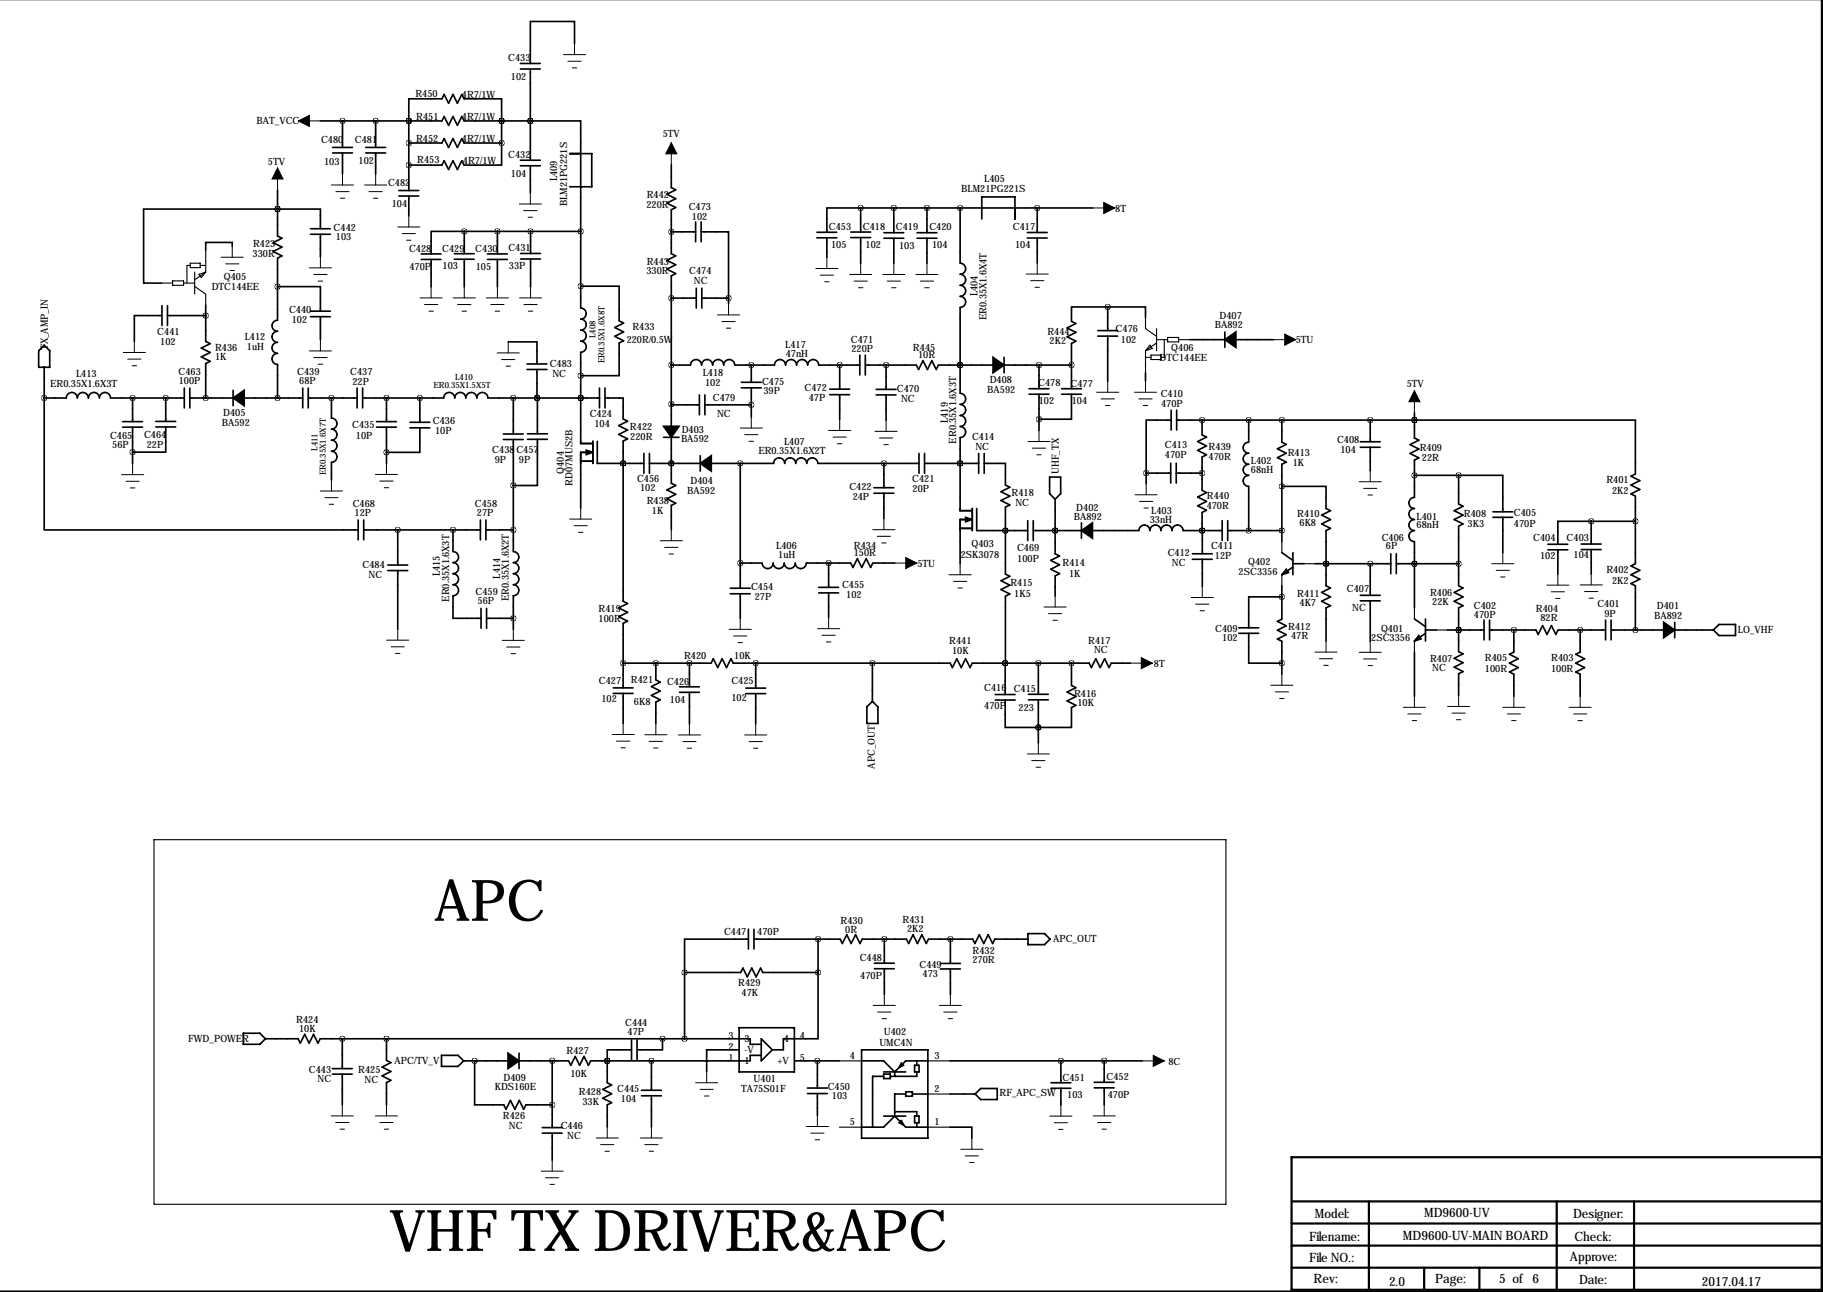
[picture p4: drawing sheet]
<svg xmlns="http://www.w3.org/2000/svg" width="419mm" height="297mm" viewBox="0 0 419 297" stroke-linecap="round" stroke-linejoin="round" font-family="sans-serif">
<path d="M418.8 0v296.9h-418.9M297.2 276.2h121.6M314.7 276.2v20.3M357.9 276.2v20.3M375.7 276.2v20.3M418.8 266.1h-121.9v30.4h121.9M296.9 281.3h121.9M296.9 286.4h121.9M296.9 291.5h121.9M327.4 291.5v5M340.1 291.5v5" fill="none" stroke="#000" stroke-width=".51"/>
<g fill="none" stroke="#000" stroke-width=".25">
<path d="M47.3 57.5v5M37.1 65.1h2.6M39.7 64.6h2.5v1h-2.5zM42.2 65.1h2.6M43.7 61h-.7v4.1M43.7 60.5h2.3v1h-2.3zM44.8 65.8l2.5 1.8v2.6M44.8 62.5v5.1M45.8 63.1l1.5-.6-1 1.3zM46 61h1.3M47.3 62.5l-2.5 1.8M263.3 73v2.6l2.6 1.7"/>
<path d="M264.4 79.4l.5 .7-1.6 .5zM265.9 78.9l-2.6 1.7M265.9 78.1h2.5M265.9 75.6v5M267.7 78.1v4.1h-.8M268.4 77.6h2.6v1h-2.6zM271 78.1h2.5M263.3 80.6v5.1M263.3 82.2h1.3M264.6 81.6h2.3v1.1h-2.3zM294.7 124.5v2.6M294.7 132.1v2.6"/>
<path d="M299.8 129.6h2.5M325.2 139.8v2.5M325.2 147.4v2.5M330.3 144.8h2.5M35.4 193.1h246.4v83.8h-246.4zM193 259.1h5.1M193 243.9h5.1M213.3 259.1h5.1M213.3 251.5h5.1M213.3 243.9h5.1"/>
</g>
<g fill="none" stroke="#000" stroke-width=".38">
<path d="M119.6 15.9h4.6M119.6 14.6h4.6M121.9 15.9v11.9M132.1 10v-5.1h-10.2v9.7M73.7 27.8h27.9l.5-1 1 2 1-2 1.1 2 1-2 .5 1h15.2M76.5 33.9h4.5M76.5 35.2h4.5M78.7 27.8v6.1M78.7 35.2v4.8M84.1 33.9h4.5M84.1 35.2h4.5M86.4 27.8v6.1"/>
<path d="M86.4 35.2v4.8M94 27.8v-5.1h7.6l.5-1 1 2 1-2 1.1 2 1-2 .5 1h8.6v5.1M94 27.8h.1M94 32.9h7.6l.5-1 1 2 1-2 1.1 2 1-2 .5 1h8.6M94 27.8v16M115.3 32.9v5.1h-8.6l-.5-1.1-1 2.1-1.1-2.1-1 2.1-1-2.1-.5 1.1h-7.6M115.3 27.8h.1M115.3 27.8v5.1M119.6 38.1h4.6M119.6 36.8h4.6M121.9 27.8h11.6v43a1.27 1.27 0 0 1 1.3 1.3 1.27 1.27 0 0 1-1.3 1.3 1.27 1.27 0 0 1 1.3 1.2 1.27 1.27 0 0 1-1.3 1.3 1.27 1.27 0 0 1 1.3 1.3 1.27 1.27 0 0 1-1.3 1.2 1.27 1.27 0 0 1 1.3 1.3 1.27 1.27 0 0 1-1.3 1.3v21h2.8M121.9 27.8v9"/>
<path d="M121.9 27.8h.1M121.9 38.1v6.3M131 35.3h5v7.6h-5M154.3 37.9v5.2l1 .5-2 1.1 2 1-2 1 2 1-1 .5v10.1l1 .5-2 1.1 2 1-2 1 2 1-1 .5v34.6M53.4 56.6v-.9h-6.1v1.8M63.8 43.7v10.6l1 .5-2 1 2 1-2 1 2 1-1 .5v14.3a1.27 1.27 0 0 0-1.3 1.3 1.27 1.27 0 0 0 1.3 1.3 1.27 1.27 0 0 0-1.3 1.2 1.27 1.27 0 0 0 1.3 1.3 1.27 1.27 0 0 0-1.3 1.3 1.27 1.27 0 0 0 1.3 1.2 1.27 1.27 0 0 0-1.3 1.3 1.27 1.27 0 0 0 1.3 1.3v7.7M63.8 48.1h9.9v4.5M63.8 48.1h.1M63.8 48.1h-30.8v17h4.1M71.4 53.9h4.5M71.4 52.6h4.5M73.7 53.9v5.1"/>
<path d="M91.7 43.8h4.6M91.7 45.1h4.6M94 45.1v4.5M96.8 59.7h4.6M96.8 58.4h4.6M99.1 59.7v6.2M104.4 59.6h4.6M104.4 58.3h4.6M106.7 53.2h-7.6v5.2M106.7 53.2v5.1M106.7 59.6v6.3M106.7 53.2h15.3"/>
<path d="M112.1 59.7h4.5M112.1 58.4h4.5M114.4 53.2v5.2M114.4 59.7v6.2M119.7 59.5h4.6M119.7 58.3h4.6M122 53.2h11.5M122 53.2v5.1M122 59.5v6.4M133.5 42.9h.1M154.3 53.3h5.6M159.9 51v4.6"/>
<path d="M161.2 53.3h6.3v15.2M161.2 51v4.6M187.8 54.7h4.6M187.8 53.4h4.6M190.1 54.7v4.5M195.6 54.6h4.6M195.6 53.4h4.6M197.9 47.8h-7.8v5.6M197.9 47.8h53.3M197.9 47.8v5.6M197.9 54.6v6M203.2 54.8h4.6"/>
<path d="M203.2 53.5h4.6M205.5 47.8v5.7M205.5 54.8v5.8M210.8 54.8h4.6M210.8 53.5h4.6M213.1 47.8v5.7M213.1 54.8v5.8M220.7 47.8v12.7a1.27 1.27 0 0 1 1.3 1.3 1.27 1.27 0 0 1-1.3 1.3 1.27 1.27 0 0 1 1.3 1.2 1.27 1.27 0 0 1-1.3 1.3 1.27 1.27 0 0 1 1.3 1.3 1.27 1.27 0 0 1-1.3 1.2 1.27 1.27 0 0 1 1.3 1.3 1.27 1.27 0 0 1-1.3 1.3v19.7a1.27 1.27 0 0 1 1.3 1.3 1.27 1.27 0 0 1-1.3 1.3 1.27 1.27 0 0 1 1.3 1.2 1.27 1.27 0 0 1-1.3 1.3 1.27 1.27 0 0 1 1.3 1.3 1.27 1.27 0 0 1-1.3 1.3 1.27 1.27 0 0 1 1.3 1.2 1.27 1.27 0 0 1-1.3 1.3v16.8h2.8M225.7 47.8h.1M225.7 50.4v-5.1h7.6v5.1M236.2 54.7h4.5M236.2 53.5h4.5"/>
<path d="M238.5 47.8v5.7M238.5 54.7v5.8M37.2 72.6h-6.3v5.9M37.2 70.3v4.5M38.5 72.6h8.8M38.5 70.3v4.5M47.3 70.2v8.3l1 .5-2 1 2 1-2 1.1 2 1-1 .5v7.9M63.8 65.9h9.9v5.6M71.4 72.8h4.5M71.4 71.5h4.5M73.7 72.8v5.3M116.8 78.6h6.6v5.1"/>
<path d="M133.5 65.8h8.8v8l1.1 .5-2.1 1 2.1 1-2.1 1 2.1 1-1.1 .6v7.5h-8.8M154.3 68.5h5.8M160.1 66.3v4.5M161.3 68.5h6.2M161.3 66.3v4.5M167.5 68.5v1.4M252.4 77.3h4.5M252.4 76h4.5M254.7 70.6h-8.4v3.3l1 .5-2 1 2 1-2 1 2 1-1 .6v10.4M254.7 70.6h8.6v2.4M254.7 70.6v5.4M254.7 77.3v10.3"/>
<path d="M273.5 78.1h8.1M281.6 76.3v3.6M284.1 78.1h8.7M8.9 80.6l1.3-1.2 1.2 1.2v3.8h-2.5zM10.2 91.5h5a1.27 1.27 0 0 1 1.3-1.3 1.27 1.27 0 0 1 1.3 1.3 1.27 1.27 0 0 1 1.3-1.3 1.27 1.27 0 0 1 1.2 1.3 1.27 1.27 0 0 1 1.3-1.3 1.27 1.27 0 0 1 1.3 1.3 1.27 1.27 0 0 1 1.2-1.3 1.27 1.27 0 0 1 1.3 1.3h17M10.2 91.5v30.3h72.1M10.2 84.4v7.1M28.2 98.2h4.6M28.2 96.9h4.6M30.5 91.5v5.4M30.5 98.2v8.4M35.8 98.2h4.6"/>
<path d="M35.8 96.9h4.6M38.1 91.5v5.4M38.1 98.2v5.7h-7.6M42.4 89.2v4.6M43.6 91.5h3.7M43.6 89.2v4.6M47.3 91.5h6.3M53.6 89.7v3.6M56.1 91.5h13.5M69.6 89.2v4.6M70.9 91.5h11.2M70.9 89.2v4.6"/>
<path d="M76.2 91.5v4.6a1.27 1.27 0 0 1 1.3 1.3 1.27 1.27 0 0 1-1.3 1.3 1.27 1.27 0 0 1 1.3 1.2 1.27 1.27 0 0 1-1.3 1.3 1.27 1.27 0 0 1 1.3 1.3 1.27 1.27 0 0 1-1.3 1.2 1.27 1.27 0 0 1 1.3 1.3 1.27 1.27 0 0 1-1.3 1.3v4M82.1 89.2v4.6M83.4 91.5h18.6a1.27 1.27 0 0 1 1.3-1.3 1.27 1.27 0 0 1 1.2 1.3 1.27 1.27 0 0 1 1.3-1.3 1.27 1.27 0 0 1 1.3 1.3 1.27 1.27 0 0 1 1.3-1.3 1.27 1.27 0 0 1 1.2 1.3 1.27 1.27 0 0 1 1.3-1.3 1.27 1.27 0 0 1 1.3 1.3h25.6M83.4 89.2v4.6M86.6 98.2h4.5M86.6 96.9h4.5M88.8 91.5v5.4M88.8 98.2v8.3M94.2 98.4h4.6M94.2 97.1h4.6M96.5 98.4v5.6h-7.7M96.5 91.5v5.6"/>
<path d="M115.7 99.8h4.6M118 91.5v8.3M121.2 84.9h4.5M121.2 83.7h4.5M121.3 99.7h4.5M123.4 84.9v6.6M123.5 91.5v8.2M133.5 91.5h.1M137.8 89.2v4.6M139.1 91.5h4.2v4.8l1 .5-2.1 1.1 2.1 1-2.1 1 2.1 1-1 .5v36.8l1 .5-2.1 1.1 2.1 1-2.1 1 2.1 1-1 .5v14.9M139.1 89.2v4.6M154.3 83.9h4.4a1.27 1.27 0 0 1 1.3-1.2 1.27 1.27 0 0 1 1.3 1.2 1.27 1.27 0 0 1 1.3-1.2 1.27 1.27 0 0 1 1.2 1.2 1.27 1.27 0 0 1 1.3-1.2 1.27 1.27 0 0 1 1.3 1.2 1.27 1.27 0 0 1 1.2-1.2 1.27 1.27 0 0 1 1.3 1.2h9.2a1.27 1.27 0 0 1 1.2-1.2 1.27 1.27 0 0 1 1.3 1.2 1.27 1.27 0 0 1 1.3-1.2 1.27 1.27 0 0 1 1.2 1.2 1.27 1.27 0 0 1 1.3-1.2 1.27 1.27 0 0 1 1.3 1.2 1.27 1.27 0 0 1 1.2-1.2 1.27 1.27 0 0 1 1.3 1.2h9.5"/>
<path d="M154.3 92.9h.1M154.3 92.9v.2h6.5M160.8 90.8v4.6M162.1 93.1h10.6M162.1 90.8v4.6M170.4 89.2h4.6M170.4 87.9h4.6M172.7 89.2v3.9M172.7 83.9v4M172.7 93.1v2.8M190.8 90.7h4.5M190.8 89.5h4.5"/>
<path d="M193 83.9v5.6M193 90.7v5.7M197.7 81.6v4.6M198.9 83.9h11.8l.5 1 1-2 1 2 1-2 1 2 .5-1h5M198.9 81.6v4.6M201.4 90.8h4.6M201.4 89.5h4.6M203.7 83.9v5.6M203.7 90.8v5.8M220.7 83.9h.1M220.7 83.9h7.6M230.8 83.9h15.5"/>
<path d="M230.8 82.2v3.5M236.6 90.6h4.5M236.6 89.4h4.5M238.9 83.9v5.5M238.9 90.6v8.4M244 90.6h4.6M244 89.4h4.6M246.3 90.6v5.8h-7.4M263.3 85.7v1.9M269.2 96.6h-5.7v12.2M269.2 94.3v4.6M270.5 96.6h54.7"/>
<path d="M270.5 94.3v4.6M276.4 96.6v3.4l1 .5-2.1 1 2.1 1-2.1 1 2.1 1.1-1 .5v7.6l1 .5-2.1 1.1 2.1 1-2.1 1 2.1 1-1 .5v9.5M287.1 96.6v5.1a1.27 1.27 0 0 0-1.3 1.2 1.27 1.27 0 0 0 1.3 1.3 1.27 1.27 0 0 0-1.3 1.3 1.27 1.27 0 0 0 1.3 1.2 1.27 1.27 0 0 0-1.3 1.3 1.27 1.27 0 0 0 1.3 1.3 1.27 1.27 0 0 0-1.3 1.3 1.27 1.27 0 0 0 1.3 1.2v10.2M294.7 96.6v5.1l1 .5-2 1 2 1-2 1 2 1-1 .5v17.8M315 96.6v5M325.2 94.9v5.8l1 .5-2 1 2 1-2 1.1 2 1-1 .5v8.6a1.27 1.27 0 0 0-1.3 1.2 1.27 1.27 0 0 0 1.3 1.3 1.27 1.27 0 0 0-1.3 1.3 1.27 1.27 0 0 0 1.3 1.2 1.27 1.27 0 0 0-1.3 1.3 1.27 1.27 0 0 0 1.3 1.3 1.27 1.27 0 0 0-1.3 1.3 1.27 1.27 0 0 0 1.3 1.2v15.3M325.2 96.6h.1M325.2 96.6h50.8v12.4l-1 .5 2 1-2 1 2 1-2 1 1 .6v15.5l-1 .5 2 1-2 1 2 1.1-2 1 1 .5v10.1M82.3 119.5v4.6M83.6 119.5v4.6M110.4 119.5v4.6M111.7 119.5v4.6"/>
<path d="M115.7 101.1h4.6M118 101.1v25.7a1.27 1.27 0 0 1 1.3 1.3 1.27 1.27 0 0 1-1.3 1.2 1.27 1.27 0 0 1 1.3 1.3 1.27 1.27 0 0 1-1.3 1.3 1.27 1.27 0 0 1 1.3 1.3 1.27 1.27 0 0 1-1.3 1.2 1.27 1.27 0 0 1 1.3 1.3 1.27 1.27 0 0 1-1.3 1.3v7.7M121.3 101h4.5M123.5 101v10.6h-5.5M133.5 106h2.8M135 104h-1.5v12.8M136.3 101.5v5M137.3 101.5v5h10.7M143.3 106.5h.1M148 104.3v4.5M149.3 106.5h11.7M149.3 104.3v4.5"/>
<path d="M152.6 100.5h3.5M154.3 106.5h.1M154.3 100.5v10.6l1 .5-2 1 2 1.1-2 1 2 1-1 .5v5.6M161 104.8v3.5M163.5 106.5h14.4a1.27 1.27 0 0 1 1.2-1.2 1.27 1.27 0 0 1 1.3 1.2 1.27 1.27 0 0 1 1.3-1.2 1.27 1.27 0 0 1 1.2 1.2 1.27 1.27 0 0 1 1.3-1.2 1.27 1.27 0 0 1 1.3 1.2 1.27 1.27 0 0 1 1.2-1.2 1.27 1.27 0 0 1 1.3 1.2h23.3M170.2 106.5v28.7M200.9 113.4h4.6M200.9 112.1h4.6M203.2 106.5v5.6M203.2 113.4v5.8M211.3 104.3v4.5M212.5 106.5h12.5"/>
<path d="M212.5 104.3v4.5M220.7 106.5h.1M222.2 119.4h-1.5v10.2M223.5 116.9v5.1M224.5 116.9v5.1h11.8M225 104.3v4.5M226.3 106.5h4.8v5l1.1 .5-2.1 1 2.1 1.1-2.1 1 2.1 1-1.1 .5v15.4l1.1 .5-2.1 1 2.1 1-2.1 1 2.1 1.1-1.1 .5v15.4M226.3 104.3v4.5M236.3 119.7v4.6M237.5 119.7v4.6M241.3 109.7h2.5v3.8l-1.2 1.3-1.3-1.3zM242.6 114.8v7.2"/>
<path d="M263.5 108.8h5.6M263.5 108.8v2.4M269.1 106.5v4.6M270.4 108.8h6M270.4 106.5v4.6M281 119.7v4.6M282.2 119.7v4.6M294.7 111.8h10.2v5.1l1 .5-2.1 1 2.1 1-2.1 1.1 2.1 1-1 .5v12.7l1 .5-2.1 1 2.1 1-2.1 1 2.1 1.1-1 .5v7.6M312.7 102.8h4.6M312.7 101.6h4.6M315 102.8v5.4M325.2 109.3h10.1"/>
<path d="M335.3 109.3h10.2v8.4M335.3 109.3v6.6l1 .5-2 1 2 1-2 1 2 1.1-1 .5v13.7l1 .5-2 1 2 1-2 1 2 1.1-1 .5v10l1 .5-2 1 2 1.1-2 1 2 1-1 .5v5M343.2 117.7h4.6M343.2 118.9h4.6M345.5 118.9v8.2M365.8 119.8h-7.7v5.3M365.8 119.8v5.3M365.8 119.8h10.2M83.6 121.8h26.8M89.2 131.2h4.5M89.2 129.9h4.5M91.4 121.8v8.1"/>
<path d="M91.4 131.2v13.4M104.1 121.8v5a1.27 1.27 0 0 1 1.3 1.3 1.27 1.27 0 0 1-1.3 1.2 1.27 1.27 0 0 1 1.3 1.3 1.27 1.27 0 0 1-1.3 1.3 1.27 1.27 0 0 1 1.3 1.3 1.27 1.27 0 0 1-1.3 1.2 1.27 1.27 0 0 1 1.3 1.3 1.27 1.27 0 0 1-1.3 1.3v5.1h6.5M110.6 139.9v4.5M111.7 121.8h6.3M111.9 139.9v4.5M167.9 136.5h4.6M167.9 135.2h4.6M170.2 129.4h5a1.27 1.27 0 0 0 1.3 1.3 1.27 1.27 0 0 0 1.2-1.3 1.27 1.27 0 0 0 1.3 1.3 1.27 1.27 0 0 0 1.3-1.3 1.27 1.27 0 0 0 1.3 1.3 1.27 1.27 0 0 0 1.2-1.3 1.27 1.27 0 0 0 1.3 1.3 1.27 1.27 0 0 0 1.3-1.3h10.2l.5 1.1 1-2.1 1 2.1 1-2.1 1.1 2.1 .5-1.1h5M170.2 136.5v5.6M188.2 136.3h4.6M188.2 135h4.6M190.5 129.4v5.6"/>
<path d="M190.5 136.3v5.7M220.7 121.5h2.8M231.1 122h.1M237.5 122h11.1M242.6 122v5.3l1 .5-2 1 2 1.1-2 1 2 1-1 .5v4.6M242.6 122h.1M248.6 120.2v3.6M251.2 122h10.6a1.27 1.27 0 0 1 1.3-1.3 1.27 1.27 0 0 1 1.3 1.3 1.27 1.27 0 0 1 1.2-1.3 1.27 1.27 0 0 1 1.3 1.3 1.27 1.27 0 0 1 1.3-1.3 1.27 1.27 0 0 1 1.2 1.3 1.27 1.27 0 0 1 1.3-1.3 1.27 1.27 0 0 1 1.3 1.3h9M274.1 128.6h4.6M274.1 127.3h4.6M276.4 128.6v6.2M282.2 122h12.5"/>
<path d="M294.7 137.2h-7.6v7.1M294.7 134.7v7.7l-1 .5 2 1-2 1 2 1-2 1 1 .5v7.6M294.7 127.1l2.5 1.7M297.2 129.6h2.6M297.2 127.1v5M297.2 130.4l-2.5 1.7M302.3 129.6h17.4M304.9 129.6h.1M312.7 136.9h4.6M312.7 138.1h4.6M315 129.6v7.3M315 138.1v9.3"/>
<path d="M319.7 127.3v4.6M321 129.6h14.3M321 127.3v4.6M325.2 129.6h.1M355.9 125.1h4.5M355.9 126.4h4.5M358.1 126.4v5.6M363.5 125.1h4.6M363.5 126.4h4.6M365.8 126.4v5.5M111.9 142.1h6.1M141 159.4h4.5"/>
<path d="M141 158.2h4.5M143.3 152.5h20.2l.5-1.1 1 2.1 1-2.1 1 2.1 1-2.1 .6 1.1h49.8l.5 1 1.1-2.1 1 2.1 1-2.1 1 2.1 .5-1h26.9l.5 1 1-2.1 1 2.1 1-2.1 1.1 2.1 .5-1h4.3M143.3 159.4v6.9M150.8 152.5v3.8l1 .5-2 1 2 1.1-2 1 2 1-1 .5v5M156.2 159.2h4.6M156.2 157.9h4.6M158.5 152.5v5.4M158.5 159.2v7.2M171.4 159.5h4.6M171.4 158.2h4.6M173.7 152.5v5.7M173.7 159.5v6.9"/>
<path d="M200.6 152.5v8.8M228.8 159.7h4.6M231.1 152.5h.1M231.1 152.5v7.2M236.4 159.6h4.6M238.7 152.5v7.1M246.3 152.5v5.1l1 .5-2 1 2 1-2 1 2 1.1-1 .5v4.5h-7.6M284.8 145.6h4.6M284.8 144.3h4.6M287.1 145.6v6.9h7.6M325.2 142.3l2.5 1.8M325.2 149.9v10.2"/>
<path d="M327.7 144.8h2.6M327.7 142.3v5.1M327.7 145.6l-2.5 1.8M332.8 144.8h8.4M335.3 144.8h.1M341.2 142.6v4.5M342.4 144.8h10.7l.5 1.1 1-2.1 1 2.1 1.1-2.1 1 2.1 .5-1.1h10.9M342.4 142.6v4.5M348 144.8v5.1l-1 .5 2 1-2 1.1 2 1-2 1 1 .5v5.1M363.3 144.8v5.1l-1 .5 2 1-2 1.1 2 1-2 1 1 .5v5.1M369.1 142.6v4.5M370.4 144.8h12.1"/>
<path d="M370.4 142.6v4.5M385 144.8h8.9M385 143.1v3.5M393.9 144.8l1.3-1.2h3.8v2.5h-3.8zM199.3 162.5l1.3-1.2 1.2 1.2v3.8h-2.5zM228.8 160.9h4.6M231.1 160.9v6.3h7.6M236.4 160.9h4.6M238.7 167.2h.1M238.7 160.9v9.9M172.1 215.9h-14.7v7.7M172.1 213.6v4.6"/>
<path d="M173.3 215.9h19.8l.5 1 1.1-2 1 2 1-2 1 2 .5-1h10.2l.5 1 1-2 1 2 1-2 1.1 2 .5-1h10.1l.5 1 1-2 1.1 2 1-2 1 2 .5-1h7.6M173.3 213.6v4.6M188.1 215.9v7.7M203.3 215.9v5.5M218.5 215.9v5.6M236.3 214.6h3.8l1.3 1.3-1.3 1.3h-3.8zM55.9 237.6h3.8l1.3 1.2-1.3 1.3h-3.8zM61 238.8h7.5l.5 1 1.1-2 1 2 1-2 1 2 .5-1h98.9v1.3h2.5M78.7 238.8v6.9M88.8 238.8v5l1.1 .5-2.1 1 2.1 1-2.1 1.1 2.1 1-1.1 .5v5.1M145.2 239.1v4.5M146.5 239.1v4.5"/>
<path d="M152.3 238.8v2.6h-5.8M157.4 223.6h12.9l.5-1 1 2 1-2 1 2 1.1-2 .5 1h12.7M157.4 223.6v15.2M169.9 236.3h12.7v10.1h-12.7zM175 238.8l2.5 2.6-2.5 2.5zM188.1 223.6v15.2h-8v2.6h-2.6M201 222.7h4.6M201 221.4h4.6M203.3 222.7v5.9M216.2 222.8h4.6M216.2 221.5h4.6M218.5 222.8v5.8"/>
<path d="M76.4 247h4.6M76.4 245.7h4.6M78.7 247v7M101.5 242.6h3.8l1.3 1.3-1.3 1.3h-3.8zM106.6 243.9h10.2M109.1 243.9h.1M109.1 243.9v10.1h6.7l.5 1 1-2 1.1 2 1-2 1 2 .5-1h6M119.3 242.1v3.6M124.7 259.2h4.5M126.9 243.9v15.3M139.6 243.9h.1M139.6 243.9v5l1 .5-2 1.1 2 1-2 1 2 1-1 .5v5.1"/>
<path d="M145.2 241.4h-5.6v2.5M147.5 251.9h4.5M147.5 250.7h4.5M149.8 243.9v6.8M149.8 251.9v7.2M169.9 241.4h-7.4v5M175 242.6h-2.5v1.3h-36.7l-.5 1-1-2-1.1 2-1-2-1 2-.5-1h-11.4M182.6 243.9h10.4M185.6 251.4h4.6M185.6 250.2h4.6M187.9 243.9v6.3M187.9 251.4v5"/>
<path d="M198.1 241.4h15.2v20.3h-15.2zM198.1 243.9h5l2.6 2.5M203.1 247h1.6v1h-1.6zM203.1 256.6h5.1M203.1 247.5h-2.5v11.6M203.1 246.4h5.1M205.7 256.6l2.5 2.5h5.1M205.7 256.6l-2.6 2.5h-5M205.7 255.6h5.1v1M205.7 246.4v1.1M207.2 257.6l.5 1-1-.5zM207.2 244.4l.5 .5-1 .5z"/>
<path d="M208.2 251h1.6v1h-1.6zM208.2 251.5h-2.5v5.1M209.8 251.5h3.5M210.3 256.6h1v1.5h-1zM210.3 244.9h1v1.5h-1zM210.8 243.9v1M210.8 246.4v1.1h-6.1M210.8 258.1v1M213.3 243.9h-5.1l-2.5 2.5M218.4 259.1h5v2.6M218.4 251.5h5.8M218.4 243.9h44.2"/>
<path d="M224.2 251.5l1.3-1.2h3.8v2.5h-3.8zM241.6 250.2h4.6M241.6 248.9h4.6M243.9 243.9v5M243.9 250.2v3.9M251.6 250.1h4.5M251.6 248.8h4.5M253.8 243.9v4.9M253.8 250.1v3.9M124.7 260.5h4.5M126.9 260.5v6.2"/>
</g>
<path d="M281.6 78.1l2.5-1.8v3.6zM53.6 91.5l2.5-1.8v3.6zM228.3 82.2l2.5 1.7-2.5 1.8zM134.8 103.5l1.5 .5-1.5 .5zM152.6 98h3.5l-1.8 2.5zM161 106.5l2.5-1.7v3.5zM222 118.9l1.5 .5-1.5 .6zM248.6 122l2.6-1.8v3.6zM295.7 130.9l.5 .7-1.5 .5zM326.2 146.1l.5 .8-1.5 .5zM382.5 143.1l2.5 1.7-2.5 1.8zM116.8 242.1l2.5 1.8-2.5 1.8z" fill="#000" stroke="#000" stroke-width=".38"/>
<g fill="none" stroke="#000" stroke-width=".23">
<path d="M129.5 12.6h5.1M130.6 14.1h3M131.6 15.6h1M132.1 10v2.6M63.8 38.6v5.1M68.6 27.8h5.1M78.7 40v2.5M86.4 40v2.5M154.3 32.8v5.1M50.9 59.1h5M53.4 56.6v2.5M73.7 59v2.6"/>
<path d="M76.2 42.5h5.1M77.2 44.1h3.1M78.2 45.6h1M83.8 42.5h5.1M84.8 44.1h3.1M85.9 45.6h1M91.4 52.2h5.1M92.5 53.7h3M93.5 55.2h1M94 49.6v2.6M119.4 46.9h5.1M120.4 48.4h3"/>
<path d="M121.4 49.9h1M121.9 44.4v2.5M190.1 59.2v2.5M251.2 47.8h5.1M30.9 78.5v2.5M51.9 60.7h3M52.9 62.2h1M71.1 61.6h5.1M72.1 63.1h3.1M73.2 64.6h1M73.7 78.1v2.6M96.6 68.5h5.1"/>
<path d="M97.6 70h3M98.6 71.5h1M99.1 65.9v2.6M104.2 68.5h5.1M105.2 70h3.1M106.2 71.5h1M106.7 65.9v2.6M111.8 68.5h5.1M112.8 70h3.1M113.8 71.5h1.1M114.4 65.9v2.6M116.8 78.6v2.5"/>
<path d="M119.4 68.5h5.1M120.4 70h3.1M121.5 71.5h1M122 65.9v2.6M164.9 72.4h5.1M166 73.9h3M167 75.4h1M167.5 69.9v2.5M187.6 61.7h5M188.6 63.3h3M189.6 64.8h1M195.3 63.1h5.1"/>
<path d="M196.3 64.6h3.1M197.4 66.2h1M197.9 60.6v2.5M202.9 63.1h5.1M204 64.6h3M205 66.2h1M205.5 60.6v2.5M210.6 63.1h5M211.6 64.6h3M212.6 66.2h1M213.1 60.6v2.5M235.9 63h5.1"/>
<path d="M236.9 64.5h3.1M237.9 66.1h1.1M238.5 60.5v2.5M292.8 78.1h5.1M28.3 81h5.1M29.4 82.6h3M30.4 84.1h1M71.1 80.7h5.1M72.1 82.2h3.1M73.2 83.7h1M114.3 81.1h5.1M115.3 82.7h3.1"/>
<path d="M116.3 84.2h1M170.2 98.4h5.1M171.2 99.9h3M172.7 95.9v2.5M190.5 99h5.1M193 96.4v2.6M201.2 99.2h5M203.7 96.6v2.6M238.9 99v2.5M252.1 90.2h5.1M253.1 91.7h3.1M254.2 93.2h1"/>
<path d="M254.7 87.6v2.6M260.8 90.2h5.1M261.8 91.7h3.1M262.8 93.2h1.1M263.3 87.6v2.6M325.2 89.8v5.1M27.9 109.1h5.1M29 110.7h3M30 112.2h1M30.5 106.6v2.5M73.7 112.9h5M74.7 114.4h3"/>
<path d="M75.7 115.9h1M76.2 110.3v2.6M86.3 109.1h5.1M87.3 110.6h3.1M88.3 112.1h1.1M88.8 106.5v2.6M131 119.3h5M133.5 116.8v2.5M172.2 101.5h1M191.5 100.5h3.1M192.5 102h1M202.2 100.7h3"/>
<path d="M203.2 119.2v2.6M203.2 102.2h1M236.3 101.5h5.1M237.3 103h3.1M238.4 104.6h1M261 113.8h5M262 115.3h3M263 116.8h1M263.5 111.2v2.6M312.5 110.8h5.1M313.5 112.3h3M314.5 113.8h1"/>
<path d="M315 108.2v2.6M132 120.9h3M133 122.4h1M151.8 124.3h5.1M152.8 125.8h3.1M153.8 127.4h1M154.3 121.8v2.5M200.7 121.8h5M201.7 123.3h3M202.7 124.8h1M205.7 129.4h5.1M218.2 132.1h5.1"/>
<path d="M219.2 133.7h3M220.2 135.2h1M220.7 129.6v2.5M240 139.6h5.1M242.6 137v2.6M273.9 137.4h5M274.9 138.9h3M276.4 134.8v2.6M343 129.6h5M344 131.1h3M345 132.7h1M345.5 127.1v2.5"/>
<path d="M355.6 134.5h5.1M356.6 136.1h3.1M357.6 137.6h1M358.1 132v2.5M363.3 134.5h5M364.3 136h3M365.3 137.5h1M365.8 131.9v2.6M88.9 147.2h5.1M89.9 148.7h3.1M90.9 150.2h1M91.4 144.6v2.6"/>
<path d="M115.5 147.2h5M116.5 148.8h3M117.5 150.3h1M118 144.7v2.5M167.6 144.7h5.1M168.7 146.2h3M169.7 147.7h1M170.2 142.1v2.6M188 144.5h5M189 146.1h3M190 147.6h1M190.5 142v2.5"/>
<path d="M241 141.1h3.1M242.1 142.6h1M259.8 152.5h5.1M275.9 140.4h1M292.2 157.5h5M293.2 159.1h3M294.7 155v2.5M302.3 149.9h5.1M303.3 151.4h3.1M304.3 153h1.1M304.9 147.4v2.5M312.5 150h5.1"/>
<path d="M313.5 151.5h3M314.5 153h1M315 147.4v2.6M335.3 159.9v2.5M140.7 168.9h5.1M141.7 170.4h3.1M142.7 171.9h1.1M143.3 166.3v2.6M148.2 168.9h5.1M149.3 170.4h3M150.3 172h1M150.8 166.4v2.5"/>
<path d="M156 169h5M157 170.5h3M158 172h1M158.5 166.4v2.6M171.2 169h5.1M172.2 170.5h3.1M173.2 172h1M173.7 166.4v2.6M236.2 173.3h5M237.2 174.9h3M238.2 176.4h1M238.7 170.8v2.5"/>
<path d="M294.2 160.6h1M322.6 162.6h5.1M323.6 164.1h3.1M324.7 165.7h1M325.2 160.1v2.5M332.8 162.4h5.1M333.8 163.9h3.1M334.8 165.5h1M345.5 162.6h5.1M346.5 164.1h3.1M347.5 165.7h1M348 160.1v2.5"/>
<path d="M360.7 162.6h5.1M361.7 164.1h3.1M362.8 165.7h1M363.3 160.1v2.5M200.8 231.2h5M201.8 232.7h3M202.8 234.2h1M203.3 228.6v2.6M216 231.2h5M217 232.7h3M218 234.2h1M218.5 228.6v2.6"/>
<path d="M76.1 256.6h5.1M77.2 258.1h3M78.2 259.6h1M78.7 254v2.6M86.3 256.6h5.1M87.3 258.1h3.1M88.3 259.6h1.1M88.8 254v2.6M139.6 259.1v2.5M149.8 259.1v2.5M159.9 248.9h5.1M160.9 250.5h3.1"/>
<path d="M162 252h1M162.5 246.4v2.5M185.4 259h5M187.9 256.4v2.6M241.4 256.6h5M242.4 258.1h3M243.4 259.7h1M243.9 254.1v2.5M251.3 256.6h5.1M252.3 258.1h3.1M253.3 259.6h1.1M253.8 254v2.6"/>
<path d="M262.6 243.9h5.1M124.4 269.3h5.1M125.4 270.8h3.1M126.4 272.3h1.1M126.9 266.7v2.6M137.1 261.6h5M138.1 263.2h3M139.1 264.7h1M147.2 261.6h5.1M148.2 263.2h3.1M149.3 264.7h1M186.4 260.5h3"/>
<path d="M187.4 262h1M220.9 264.2h5.1M221.9 265.7h3M222.9 267.3h1M223.4 261.7v2.5"/>
</g>
<path d="M63.8 38.6l1.3 2.6h-2.6zM68.6 27.8l2.5-1.3v2.6zM154.3 32.8l1.3 2.6h-2.5zM253.7 46.5l2.6 1.3-2.6 1.3zM295.4 76.8l2.5 1.3-2.5 1.3zM325.2 89.8l1.2 2.6h-2.5zM208.2 128.2l2.6 1.2-2.6 1.3zM262.4 151.2l2.5 1.3-2.5 1.2zM265.1 242.6l2.6 1.3-2.6 1.3z" fill="#000" stroke="#000" stroke-width=".23"/>
<path d="M325.1 129.6a.05 .05 0 0 0 .1 0 .05 .05 0 0 0-.1 0zM238.7 167.2a.05 .05 0 0 0 .1 0 .05 .05 0 0 0-.1 0zM348 144.8a.05 .05 0 0 0 .1 0 .05 .05 0 0 0-.1 0zM335.3 144.8a.05 .05 0 0 0 .1 0 .05 .05 0 0 0-.1 0zM294.6 137.2a.05 .05 0 0 0 .1 0 .05 .05 0 0 0-.1 0zM325.1 129.6a.05 .05 0 0 0 .1 0 .05 .05 0 0 0-.1 0zM335.3 129.6a.05 .05 0 0 0 .1 0 .05 .05 0 0 0-.1 0zM335.3 109.3a.05 .05 0 0 0 .1 0 .05 .05 0 0 0-.1 0zM325.1 109.3a.05 .05 0 0 0 .1 0 .05 .05 0 0 0-.1 0zM294.6 152.5a.05 .05 0 0 0 .1 0 .05 .05 0 0 0-.1 0zM294.6 122a.05 .05 0 0 0 .1 0 .05 .05 0 0 0-.1 0zM294.6 111.8a.05 .05 0 0 0 .1 0 .05 .05 0 0 0-.1 0zM287 122a.05 .05 0 0 0 .1 0 .05 .05 0 0 0-.1 0zM287 96.6a.05 .05 0 0 0 .1 0 .05 .05 0 0 0-.1 0zM325.1 96.6a.05 .05 0 0 0 .1 0 .05 .05 0 0 0-.1 0zM304.8 129.6a.05 .05 0 0 0 .1 0 .05 .05 0 0 0-.1 0zM363.2 144.8a.05 .05 0 0 0 .1 0 .05 .05 0 0 0-.1 0zM325.1 96.6a.05 .05 0 0 0 .1 0 .05 .05 0 0 0-.1 0zM315 96.6a.05 .05 0 0 0 .1 0 .05 .05 0 0 0-.1 0zM294.6 96.6a.05 .05 0 0 0 .1 0 .05 .05 0 0 0-.1 0zM365.8 119.8a.05 .05 0 0 0 .1 0 .05 .05 0 0 0-.1 0zM106.7 53.2a.05 .05 0 0 0 .1 0 .05 .05 0 0 0-.1 0zM315 129.6a.05 .05 0 0 0 .1 0 .05 .05 0 0 0-.1 0zM304.8 129.6a.05 .05 0 0 0 .1 0 .05 .05 0 0 0-.1 0zM375.9 119.8a.05 .05 0 0 0 .1 0 .05 .05 0 0 0-.1 0zM213.1 47.8a.05 .05 0 0 0 .1 0 .05 .05 0 0 0-.1 0zM238.4 47.8a.05 .05 0 0 0 .1 0 .05 .05 0 0 0-.1 0zM205.4 47.8a.05 .05 0 0 0 .1 0 .05 .05 0 0 0-.1 0zM220.7 47.8a.05 .05 0 0 0 .1 0 .05 .05 0 0 0-.1 0zM246.3 152.5a.05 .05 0 0 0 .1 0 .05 .05 0 0 0-.1 0zM238.7 152.5a.05 .05 0 0 0 .1 0 .05 .05 0 0 0-.1 0zM114.3 53.2a.05 .05 0 0 0 .1 0 .05 .05 0 0 0-.1 0zM63.8 48.1a.05 .05 0 0 0 .1 0 .05 .05 0 0 0-.1 0zM375.9 144.8a.05 .05 0 0 0 .1 0 .05 .05 0 0 0-.1 0zM150.7 152.5a.05 .05 0 0 0 .1 0 .05 .05 0 0 0-.1 0zM63.8 91.5a.05 .05 0 0 0 .1 0 .05 .05 0 0 0-.1 0zM243.8 243.9a.05 .05 0 0 0 .1 0 .05 .05 0 0 0-.1 0zM253.8 243.9a.05 .05 0 0 0 .1 0 .05 .05 0 0 0-.1 0zM218.4 215.9a.05 .05 0 0 0 .1 0 .05 .05 0 0 0-.1 0zM188 215.9a.05 .05 0 0 0 .1 0 .05 .05 0 0 0-.1 0zM149.7 243.9a.05 .05 0 0 0 .1 0 .05 .05 0 0 0-.1 0zM78.6 238.8a.05 .05 0 0 0 .1 0 .05 .05 0 0 0-.1 0zM88.8 238.8a.05 .05 0 0 0 .1 0 .05 .05 0 0 0-.1 0zM126.9 243.9a.05 .05 0 0 0 .1 0 .05 .05 0 0 0-.1 0zM109.1 243.9a.05 .05 0 0 0 .1 0 .05 .05 0 0 0-.1 0zM126.9 254a.05 .05 0 0 0 .1 0 .05 .05 0 0 0-.1 0zM63.8 65.9a.05 .05 0 0 0 .1 0 .05 .05 0 0 0-.1 0zM335.3 144.8a.05 .05 0 0 0 .1 0 .05 .05 0 0 0-.1 0zM197.8 47.8a.05 .05 0 0 0 .1 0 .05 .05 0 0 0-.1 0zM96.5 91.5a.05 .05 0 0 0 .1 0 .05 .05 0 0 0-.1 0zM88.8 91.5a.05 .05 0 0 0 .1 0 .05 .05 0 0 0-.1 0zM118 111.6a.05 .05 0 0 0 .1 0 .05 .05 0 0 0-.1 0zM118 121.8a.05 .05 0 0 0 .1 0 .05 .05 0 0 0-.1 0zM118 142.1a.05 .05 0 0 0 .1 0 .05 .05 0 0 0-.1 0zM118 91.5a.05 .05 0 0 0 .1 0 .05 .05 0 0 0-.1 0zM30.4 91.5a.05 .05 0 0 0 .1 0 .05 .05 0 0 0-.1 0zM47.2 91.5a.05 .05 0 0 0 .1 0 .05 .05 0 0 0-.1 0zM63.8 48.1a.05 .05 0 0 0 .1 0 .05 .05 0 0 0-.1 0zM47.2 72.6a.05 .05 0 0 0 .1 0 .05 .05 0 0 0-.1 0zM30.4 103.9a.05 .05 0 0 0 .1 0 .05 .05 0 0 0-.1 0zM10.1 91.5a.05 .05 0 0 0 .1 0 .05 .05 0 0 0-.1 0zM143.2 106.5a.05 .05 0 0 0 .1 0 .05 .05 0 0 0-.1 0zM143.2 152.5a.05 .05 0 0 0 .1 0 .05 .05 0 0 0-.1 0zM143.2 106.5a.05 .05 0 0 0 .1 0 .05 .05 0 0 0-.1 0zM123.5 91.5a.05 .05 0 0 0 .1 0 .05 .05 0 0 0-.1 0zM170.1 106.5a.05 .05 0 0 0 .1 0 .05 .05 0 0 0-.1 0zM154.3 106.5a.05 .05 0 0 0 .1 0 .05 .05 0 0 0-.1 0zM154.3 106.5a.05 .05 0 0 0 .1 0 .05 .05 0 0 0-.1 0zM154.3 53.3a.05 .05 0 0 0 .1 0 .05 .05 0 0 0-.1 0zM167.4 68.5a.05 .05 0 0 0 .1 0 .05 .05 0 0 0-.1 0zM238.7 167.2a.05 .05 0 0 0 .1 0 .05 .05 0 0 0-.1 0zM231 152.5a.05 .05 0 0 0 .1 0 .05 .05 0 0 0-.1 0zM231.1 122a.05 .05 0 0 0 .1 0 .05 .05 0 0 0-.1 0zM231.1 122a.05 .05 0 0 0 .1 0 .05 .05 0 0 0-.1 0zM242.5 122a.05 .05 0 0 0 .1 0 .05 .05 0 0 0-.1 0zM276.3 108.8a.05 .05 0 0 0 .1 0 .05 .05 0 0 0-.1 0zM276.3 122a.05 .05 0 0 0 .1 0 .05 .05 0 0 0-.1 0zM276.3 96.6a.05 .05 0 0 0 .1 0 .05 .05 0 0 0-.1 0zM231 152.5a.05 .05 0 0 0 .1 0 .05 .05 0 0 0-.1 0zM173.7 152.5a.05 .05 0 0 0 .1 0 .05 .05 0 0 0-.1 0zM200.5 152.5a.05 .05 0 0 0 .1 0 .05 .05 0 0 0-.1 0zM242.5 122a.05 .05 0 0 0 .1 0 .05 .05 0 0 0-.1 0zM220.7 106.5a.05 .05 0 0 0 .1 0 .05 .05 0 0 0-.1 0zM193 83.9a.05 .05 0 0 0 .1 0 .05 .05 0 0 0-.1 0zM203.7 83.9a.05 .05 0 0 0 .1 0 .05 .05 0 0 0-.1 0zM220.7 83.9a.05 .05 0 0 0 .1 0 .05 .05 0 0 0-.1 0zM172.7 83.9a.05 .05 0 0 0 .1 0 .05 .05 0 0 0-.1 0zM154.3 92.9a.05 .05 0 0 0 .1 0 .05 .05 0 0 0-.1 0zM172.7 93.1a.05 .05 0 0 0 .1 0 .05 .05 0 0 0-.1 0zM121.9 53.2a.05 .05 0 0 0 .1 0 .05 .05 0 0 0-.1 0zM154.3 83.9a.05 .05 0 0 0 .1 0 .05 .05 0 0 0-.1 0zM154.3 68.5a.05 .05 0 0 0 .1 0 .05 .05 0 0 0-.1 0zM220.7 106.5a.05 .05 0 0 0 .1 0 .05 .05 0 0 0-.1 0zM220.7 83.9a.05 .05 0 0 0 .1 0 .05 .05 0 0 0-.1 0zM254.6 70.6a.05 .05 0 0 0 .1 0 .05 .05 0 0 0-.1 0zM238.8 83.9a.05 .05 0 0 0 .1 0 .05 .05 0 0 0-.1 0zM238.8 96.4a.05 .05 0 0 0 .1 0 .05 .05 0 0 0-.1 0zM246.3 83.9a.05 .05 0 0 0 .1 0 .05 .05 0 0 0-.1 0zM88.8 104a.05 .05 0 0 0 .1 0 .05 .05 0 0 0-.1 0zM188 223.6a.05 .05 0 0 0 .1 0 .05 .05 0 0 0-.1 0zM187.9 243.9a.05 .05 0 0 0 .1 0 .05 .05 0 0 0-.1 0zM170.1 129.4a.05 .05 0 0 0 .1 0 .05 .05 0 0 0-.1 0zM104.1 121.8a.05 .05 0 0 0 .1 0 .05 .05 0 0 0-.1 0zM157.3 238.8a.05 .05 0 0 0 .1 0 .05 .05 0 0 0-.1 0zM157.3 223.6a.05 .05 0 0 0 .1 0 .05 .05 0 0 0-.1 0zM115.3 27.8a.05 .05 0 0 0 .1 0 .05 .05 0 0 0-.1 0zM115.3 32.9a.05 .05 0 0 0 .1 0 .05 .05 0 0 0-.1 0zM115.3 27.8a.05 .05 0 0 0 .1 0 .05 .05 0 0 0-.1 0zM121.9 27.8a.05 .05 0 0 0 .1 0 .05 .05 0 0 0-.1 0zM93.9 27.8a.05 .05 0 0 0 .1 0 .05 .05 0 0 0-.1 0zM93.9 32.9a.05 .05 0 0 0 .1 0 .05 .05 0 0 0-.1 0zM93.9 27.8a.05 .05 0 0 0 .1 0 .05 .05 0 0 0-.1 0zM78.7 27.8a.05 .05 0 0 0 .1 0 .05 .05 0 0 0-.1 0zM86.3 27.8a.05 .05 0 0 0 .1 0 .05 .05 0 0 0-.1 0zM121.9 27.8a.05 .05 0 0 0 .1 0 .05 .05 0 0 0-.1 0zM93.9 38a.05 .05 0 0 0 .1 0 .05 .05 0 0 0-.1 0zM123.4 91.5a.05 .05 0 0 0 .1 0 .05 .05 0 0 0-.1 0zM91.4 121.8a.05 .05 0 0 0 .1 0 .05 .05 0 0 0-.1 0z" fill="#000" stroke="#000" stroke-width="1.3"/>
<g font-size="13.2">
<text x="99.8" y="211.7">APC</text>
<text x="89.5" y="287.6">VHF TX DRIVER&amp;APC</text>
</g>
<g font-size="3">
<text x="302.3" y="280.1">Model:</text>
<text x="327.4" y="279.8">MD9600-UV</text>
<text x="361.6" y="280">Designer:</text>
<text x="301" y="285.4">Filename:</text>
<text x="322.5" y="285">MD9600-UV-MAIN BOARD</text>
<text x="361.9" y="285.4">Check:</text>
<text x="301" y="290.2">File NO.:</text>
<text x="360.9" y="289.9">Approve:</text>
<text x="302" y="295">Rev:</text>
<text x="319.3" y="295.7">2.0</text>
<text x="329.9" y="295">Page:</text>
<text x="344.7" y="295">5 of 6</text>
<text x="363" y="295.3">Date:</text>
<text x="391.3" y="295.6">2017.04.17</text>
</g>
<g font-size="2.3">
<text x="116.8" y="14.1">C433</text>
<text x="95.5" y="22.2">R450</text>
<text x="106.2" y="22.5">4R7/1W</text>
<text x="117.5" y="18.4">102</text>
<text x="59" y="28.6">BAT_VCC</text>
<text x="95.7" y="27.5">R451</text>
<text x="106.2" y="27.6">4R7/1W</text>
<text x="73.8" y="32.9">C480</text>
<text x="81.6" y="32.8">C481</text>
<text x="95.6" y="32.6">R452</text>
<text x="106.2" y="32.7">4R7/1W</text>
<text x="152.4" y="31.6">5TV</text>
<text x="61.6" y="37.9">5TV</text>
<text x="74.5" y="37.9">103</text>
<text x="82.4" y="37.6">102</text>
<text x="95.9" y="37.5">R453</text>
<text x="106.4" y="37.7">4R7/1W</text>
<text x="116.8" y="36.3">C432</text>
<text x="117.5" y="40.7">104</text>
<text x="128.1" y="41.6" transform="rotate(-90 128.1 41.6)">L409</text>
<text x="226.3" y="41.9">L405</text>
<text x="89.2" y="42.7">C482</text>
<text x="90.1" y="47.5">104</text>
<text x="130.4" y="47.4" transform="rotate(-90 130.4 47.4)">BLM21PG221S</text>
<text x="148.6" y="47.9">220R</text>
<text x="148.7" y="45.6">R442</text>
<text x="221" y="44.2">BLM21PG221S</text>
<text x="76.7" y="53.1">C442</text>
<text x="158.3" y="48.4">C473</text>
<text x="159.1" y="50.6">102</text>
<text x="190.6" y="52.8">C453</text>
<text x="198.4" y="52.8">C418</text>
<text x="205.9" y="52.9">C419</text>
<text x="213.7" y="52.9">C420</text>
<text x="232.9" y="52.9">C417</text>
<text x="256.4" y="48.6">8T</text>
<text x="58.1" y="59">330R</text>
<text x="58.2" y="56.8">R423</text>
<text x="77.2" y="55.1">103</text>
<text x="94" y="57.9">C428</text>
<text x="101.7" y="57.8">C429</text>
<text x="109.3" y="57.9">C430</text>
<text x="116.9" y="57.8">C431</text>
<text x="191.1" y="57">105</text>
<text x="199" y="57.1">102</text>
<text x="206.7" y="57.3">103</text>
<text x="214.3" y="57.1">104</text>
<text x="233.4" y="57">104</text>
<text x="51.5" y="64.3">Q405</text>
<text x="94.1" y="62">470P</text>
<text x="101.8" y="61.9">103</text>
<text x="109.4" y="62">105</text>
<text x="117" y="61.9">33P</text>
<text x="148.6" y="63.1">330R</text>
<text x="148.7" y="60.8">R443</text>
<text x="158.4" y="63">C474</text>
<text x="159.5" y="65.3">NC</text>
<text x="48.7" y="66.6">DTC144EE</text>
<text x="66.4" y="72">C440</text>
<text x="224.7" y="68.1" transform="rotate(-90 224.7 68.1)">L404</text>
<text x="36.2" y="77">C441</text>
<text x="67.1" y="74.3">102</text>
<text x="145.4" y="75.8">R433</text>
<text x="226.8" y="73.6" transform="rotate(-90 226.8 73.6)">ER0.35X1.6X4T</text>
<text x="240.8" y="77">R444</text>
<text x="256.5" y="76.3">C476</text>
<text x="279.3" y="75.5">BA892</text>
<text x="280.4" y="73.4">D407</text>
<text x="11" y="80.5" transform="rotate(-90 11 80.5)">TX_AMP_IN</text>
<text x="36.8" y="79.2">102</text>
<text x="49.4" y="80.6">R436</text>
<text x="49.4" y="82.9">1K</text>
<text x="56.3" y="78.1">L412</text>
<text x="56.7" y="80.5">1uH</text>
<text x="144.1" y="78.8">220R/0.5W</text>
<text x="180.5" y="79.9">L417</text>
<text x="180.6" y="82">47nH</text>
<text x="195.6" y="78.9">C471</text>
<text x="195.7" y="81">220P</text>
<text x="209.9" y="80.6">R445</text>
<text x="211.1" y="82.4">10R</text>
<text x="241.3" y="79">2K2</text>
<text x="257.7" y="78.8">102</text>
<text x="266.6" y="83">DTC144EE</text>
<text x="269.3" y="80.8">Q406</text>
<text x="297.9" y="78.8">5TU</text>
<text x="11.6" y="89.1">ER0.35X1.6X3T</text>
<text x="17.5" y="86.7">L413</text>
<text x="41" y="86.1">C463</text>
<text x="41.1" y="88.3">100P</text>
<text x="68.3" y="86.2">C439</text>
<text x="68.8" y="88.3">68P</text>
<text x="80.5" y="86.2">C437</text>
<text x="81" y="88.4">22P</text>
<text x="126.4" y="84.3">C483</text>
<text x="127" y="86.7">NC</text>
<text x="161.5" y="86.4">L418</text>
<text x="162.1" y="88.7">102</text>
<text x="175.2" y="88.4">C475</text>
<text x="185" y="90">C472</text>
<text x="227.5" y="88.1">D408</text>
<text x="238.7" y="88.8">C478</text>
<text x="246.1" y="88.9">C477</text>
<text x="323.4" y="88.9">5TV</text>
<text x="51.3" y="95.6">D405</text>
<text x="135.6" y="95.9">C424</text>
<text x="163.9" y="92.3">C479</text>
<text x="164.8" y="95.9">NC</text>
<text x="175.5" y="90.7">39P</text>
<text x="185.9" y="92.2">47P</text>
<text x="206.2" y="90">C470</text>
<text x="207.1" y="92.3">NC</text>
<text x="227" y="90.4">BA592</text>
<text x="238.8" y="93">102</text>
<text x="246.4" y="93">104</text>
<text x="266.8" y="91.4">C410</text>
<text x="266.9" y="93.5">470P</text>
<text x="25.3" y="101">C465</text>
<text x="33.1" y="100.6">C464</text>
<text x="51" y="98">BA592</text>
<text x="81" y="98.5">C435</text>
<text x="81.8" y="100.8">10P</text>
<text x="99.5" y="97.5">C436</text>
<text x="100" y="99.8">10P</text>
<text x="136.7" y="98.1">104</text>
<text x="144.8" y="98.8">R422</text>
<text x="144.9" y="101.3">220R</text>
<text x="156.6" y="101.6">BA592</text>
<text x="156.7" y="99.5">D403</text>
<text x="217.9" y="97.2" transform="rotate(-90 217.9 97.2)">L419</text>
<text x="219.8" y="102" transform="rotate(-90 219.8 102)">ER0.35X1.6X3T</text>
<text x="223.5" y="101.2">C414</text>
<text x="307.4" y="101.8">C408</text>
<text x="25.8" y="103.1">56P</text>
<text x="33.7" y="102.9">22P</text>
<text x="113.2" y="104.3">C438C457</text>
<text x="113.7" y="106.5">9P</text>
<text x="119.3" y="106.5">9P</text>
<text x="174.4" y="104.5">ER0.35X1.6X2T</text>
<text x="180.3" y="102.3">L407</text>
<text x="224.2" y="103.4">NC</text>
<text x="267.8" y="105.3">470P</text>
<text x="267.8" y="102.9">C413</text>
<text x="277.9" y="105.8">470R</text>
<text x="277.9" y="103.4">R439</text>
<text x="287.6" y="106.8">L402</text>
<text x="296.1" y="104.9">R413</text>
<text x="297.2" y="107.1">1K</text>
<text x="308.2" y="104.1">104</text>
<text x="326.4" y="103.7">R409</text>
<text x="326.9" y="106.1">22R</text>
<text x="129.6" y="108.9" transform="rotate(-90 129.6 108.9)">Q404</text>
<text x="131.6" y="111.7" transform="rotate(-90 131.6 111.7)">RD07MUS2B</text>
<text x="146.5" y="110.8">C456</text>
<text x="147.2" y="112.8">102</text>
<text x="158" y="113.5">BA592</text>
<text x="158.7" y="111.2">D404</text>
<text x="195.3" y="112.7">C422</text>
<text x="209.7" y="110.8">C421</text>
<text x="209.8" y="113.1">20P</text>
<text x="243.4" y="109" transform="rotate(-90 243.4 109)">UHF_TX</text>
<text x="287.6" y="108.8">68nH</text>
<text x="369.3" y="111">R401</text>
<text x="370.6" y="113.6">2K2</text>
<text x="81.1" y="116.5">C468</text>
<text x="81.5" y="118.6">12P</text>
<text x="109.2" y="116.5">C458</text>
<text x="109.6" y="118.6">27P</text>
<text x="148.7" y="115.8">R438</text>
<text x="149.9" y="118.1">1K</text>
<text x="196" y="114.9">24P</text>
<text x="232.6" y="114.1">R418</text>
<text x="233.4" y="116.2">NC</text>
<text x="246.9" y="119.5">BA892</text>
<text x="247.4" y="117.5">D402</text>
<text x="264.7" y="118.2">L403</text>
<text x="277.4" y="117">470R</text>
<text x="277.5" y="114.6">R440</text>
<text x="298.2" y="118.9">R410</text>
<text x="325.7" y="119.5">L401</text>
<text x="336.5" y="118.9">R408</text>
<text x="348" y="118.7">C405</text>
<text x="223.4" y="125.8">Q403</text>
<text x="264.3" y="120.3">33nH</text>
<text x="298.8" y="121">6K8</text>
<text x="317.6" y="124.3">C406</text>
<text x="325.7" y="121.5">68nH</text>
<text x="337.4" y="121.3">3K3</text>
<text x="348" y="121.2">470P</text>
<text x="352.5" y="124.4">C404</text>
<text x="360.2" y="124.3">C403</text>
<text x="83.4" y="130.5">C484</text>
<text x="178.5" y="126.2">L406</text>
<text x="178.9" y="128.4">1uH</text>
<text x="196.3" y="126.1">R434</text>
<text x="196.3" y="127.9">150R</text>
<text x="210.9" y="130.3">5TU</text>
<text x="220.9" y="128.2">2SK3078</text>
<text x="233.8" y="126.7">C469</text>
<text x="233.9" y="129.2">100P</text>
<text x="244.3" y="130.2">R414</text>
<text x="268.5" y="127.8">C412</text>
<text x="269.4" y="130.1">NC</text>
<text x="278.4" y="126.3">C411</text>
<text x="279.3" y="128.5">12P</text>
<text x="287" y="129.9">Q402</text>
<text x="318.6" y="126.3">6P</text>
<text x="354.1" y="128.4">102</text>
<text x="361.7" y="128.4">104</text>
<text x="369.3" y="131.6">R402</text>
<text x="84.7" y="133">NC</text>
<text x="101.1" y="132.5" transform="rotate(-90 101.1 132.5)">L415</text>
<text x="109.3" y="136.8">C459</text>
<text x="115" y="133" transform="rotate(-90 115 133)">L414</text>
<text x="172.7" y="135.7">C454</text>
<text x="173.5" y="137.9">27P</text>
<text x="193.6" y="135.3">C455</text>
<text x="194.6" y="137.5">102</text>
<text x="232.3" y="134.8">R415</text>
<text x="233.2" y="137.2">1K5</text>
<text x="245.8" y="132.5">1K</text>
<text x="284.8" y="132.2">2SC3356</text>
<text x="298.2" y="137.2">R411</text>
<text x="309.6" y="136.1">C407</text>
<text x="328.8" y="137.1">R406</text>
<text x="370.6" y="134.2">2K2</text>
<text x="103.2" y="138.3" transform="rotate(-90 103.2 138.3)">ER0.35X1.6X3T</text>
<text x="109.8" y="139">56P</text>
<text x="117" y="138.1" transform="rotate(-90 117 138.1)">ER0.35X1.6X2T</text>
<text x="137.6" y="143.1">100R</text>
<text x="137.6" y="140.7">R419</text>
<text x="298.8" y="139.3">4K7</text>
<text x="310.8" y="140.5">NC</text>
<text x="329.3" y="139.2">22K</text>
<text x="338.8" y="140.1">C402</text>
<text x="338.9" y="142">470P</text>
<text x="353.1" y="140.8">R404</text>
<text x="354.1" y="142.8">82R</text>
<text x="367.2" y="139.7">C401</text>
<text x="368.9" y="141.9">9P</text>
<text x="380.3" y="142.4">BA892</text>
<text x="380.9" y="140.1">D401</text>
<text x="218.2" y="148">R441</text>
<text x="250.2" y="148.1">R417</text>
<text x="279.4" y="145.4">C409</text>
<text x="281" y="147.5">102</text>
<text x="296.2" y="144.9">R412</text>
<text x="296.8" y="146.9">47R</text>
<text x="315.2" y="147.4">2SC3356</text>
<text x="317.5" y="145.2">Q401</text>
<text x="399.5" y="145.6">LO_VHF</text>
<text x="157.3" y="151.6">R420</text>
<text x="168.8" y="151.5">10K</text>
<text x="218.9" y="150.4">10K</text>
<text x="251.5" y="150.2">NC</text>
<text x="265.3" y="153.3">8T</text>
<text x="328.8" y="152.3">R407</text>
<text x="329.3" y="154.3">NC</text>
<text x="341.4" y="154.5">100R</text>
<text x="341.4" y="152">R405</text>
<text x="356.6" y="152">R403</text>
<text x="356.6" y="154.5">100R</text>
<text x="137.7" y="157.1">C427</text>
<text x="138.3" y="161.5">102</text>
<text x="145" y="157">R421</text>
<text x="153.4" y="157.4">C426</text>
<text x="154" y="161.7">104</text>
<text x="168.1" y="161.3">102</text>
<text x="168.1" y="157.2">C425</text>
<text x="226.3" y="159">C416 C415</text>
<text x="246.9" y="160.2">R416</text>
<text x="145.7" y="162">6K8</text>
<text x="226.3" y="163.1">470P</text>
<text x="234.2" y="163.4">223</text>
<text x="247.7" y="162.4">10K</text>
<text x="201.1" y="176.8" transform="rotate(-90 201.1 176.8)">APC_OUT</text>
<text x="166.5" y="214.9">C447</text>
<text x="174.1" y="214.9">470P</text>
<text x="193.2" y="212.4">R430</text>
<text x="194.3" y="214.6">0R</text>
<text x="207.5" y="212.2">R431</text>
<text x="208.5" y="214.2">2K2</text>
<text x="197.7" y="220.9">C448</text>
<text x="223.6" y="221.4">270R</text>
<text x="223.6" y="219.4">R432</text>
<text x="242.1" y="216.5">APC_OUT</text>
<text x="169.7" y="226.7">R429</text>
<text x="197.8" y="225">470P</text>
<text x="211.4" y="222.6">C449</text>
<text x="212.1" y="224.7">473</text>
<text x="170.5" y="228.9">47K</text>
<text x="43.3" y="239.5">FWD_POWER</text>
<text x="68.1" y="235.1">R424</text>
<text x="68.8" y="237.3">10K</text>
<text x="143.7" y="235.9">C444</text>
<text x="144.3" y="238">47P</text>
<text x="167.5" y="238.8">3</text>
<text x="171.2" y="239.6">3</text>
<text x="180.2" y="239.6">4</text>
<text x="183.9" y="238.8">4</text>
<text x="203.2" y="237.9">U402</text>
<text x="90.7" y="244.6">APC/TV_V</text>
<text x="130.2" y="242.3">R427</text>
<text x="167.5" y="241.4">2</text>
<text x="167.5" y="243.9">1</text>
<text x="171.2" y="242.1">-V</text>
<text x="171.2" y="244.7">1</text>
<text x="178.7" y="244.7">+V</text>
<text x="183.9" y="243.9">5</text>
<text x="195.4" y="243.4">4</text>
<text x="202.2" y="240.6">UMC4N</text>
<text x="214.8" y="243.4">3</text>
<text x="268.6" y="244.8">8C</text>
<text x="71" y="246.7">C443</text>
<text x="73" y="248.7">NC</text>
<text x="82.3" y="246.7">R425</text>
<text x="83.8" y="248.9">NC</text>
<text x="113.7" y="250.5">KDS160E</text>
<text x="115.8" y="248.5">D409</text>
<text x="131.2" y="247.6">10K</text>
<text x="133.1" y="251.8">R428</text>
<text x="141.9" y="251.1">C445</text>
<text x="170.4" y="251">TA75S01F</text>
<text x="173.3" y="248.8">U401</text>
<text x="190.3" y="250.5">C450</text>
<text x="214.8" y="251">2</text>
<text x="244.3" y="248.5">C451</text>
<text x="254.4" y="248.3">C452</text>
<text x="115.6" y="257.2">R426</text>
<text x="133.9" y="254.1">33K</text>
<text x="142.7" y="253.2">104</text>
<text x="191.3" y="252.7">103</text>
<text x="229.8" y="252">RF_APC_SW</text>
<text x="245.4" y="252.5">103</text>
<text x="254.7" y="252.4">470P</text>
<text x="117" y="259.5">NC</text>
<text x="128.9" y="259.7">C446</text>
<text x="130.4" y="261.9">NC</text>
<text x="195.4" y="258.6">5</text>
<text x="214.8" y="258.6">1</text>
</g>
<g font-size="2">
<text x="136.9" y="77.7" transform="rotate(-90 136.9 77.7)">L408</text>
<text x="138.9" y="83.6" transform="rotate(-90 138.9 83.6)">ER0.35X1.6X8T</text>
<text x="99.6" y="89.2">ER0.35X1.5X5T</text>
<text x="104.7" y="87.3">L410</text>
<text x="73" y="103.6" transform="rotate(-90 73 103.6)">L411</text>
<text x="74.9" y="109.3" transform="rotate(-90 74.9 109.3)">ER0.35X1.6X7T</text>
</g>
</svg>
